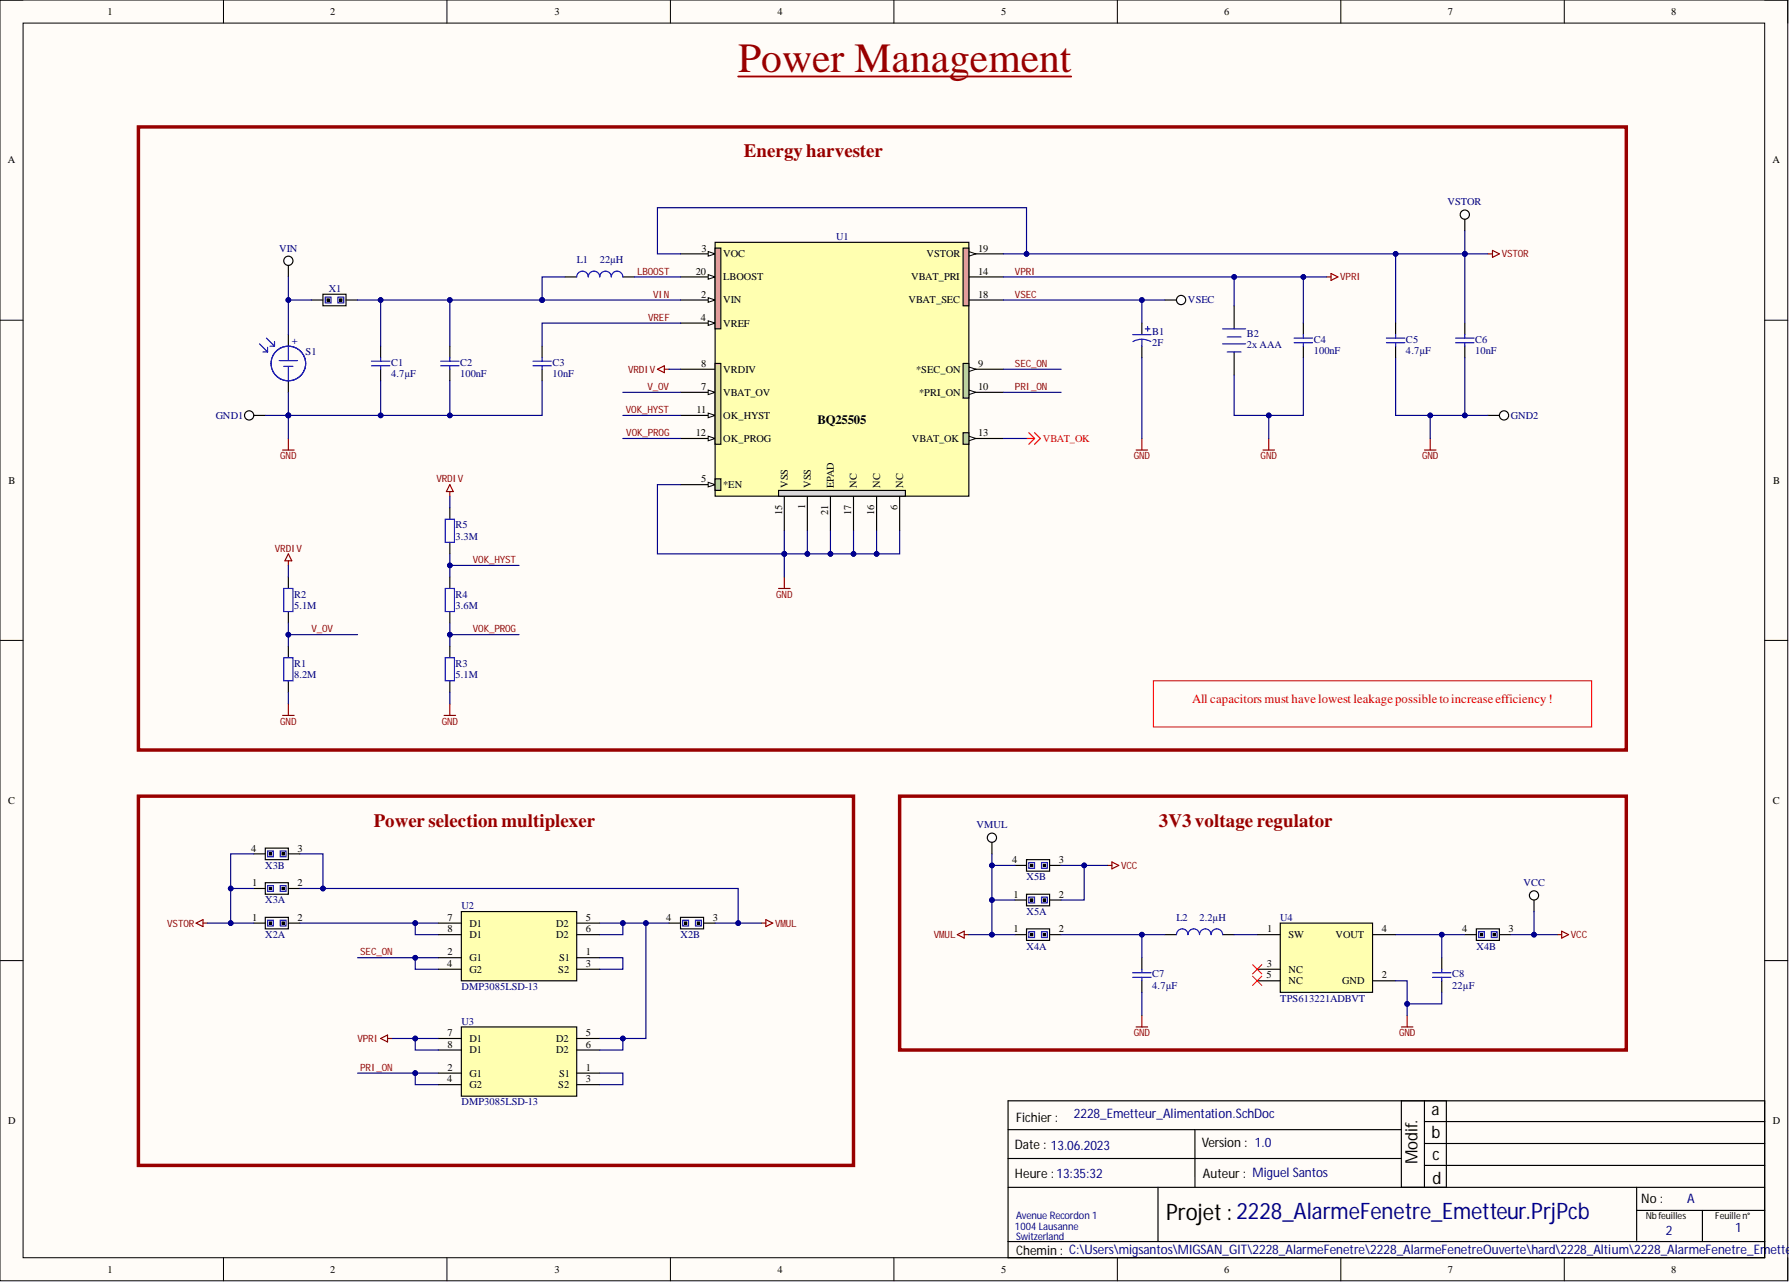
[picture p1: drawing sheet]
<svg xmlns="http://www.w3.org/2000/svg" width="393mm" height="282mm" viewBox="0 0 393 282" stroke-linecap="round" stroke-linejoin="round" font-family="sans-serif">
<path d="M0 0h393.1v281.6h-393.1z" fill-rule="evenodd" fill="#fffcf8"/>
<path d="M0 0h393.1v281.6h-393.1z" fill="none" stroke="#000" stroke-width=".22"/>
<path d="M5.1 5.1h382.9v271.4h-382.9z" fill-rule="evenodd" fill="#fffcf8"/>
<g fill="none" stroke="#000" stroke-width=".22">
<path d="M0 0h5.1M5.1 5.1h382.9v271.4h-382.9zM49.1 0v5.1M98.3 0v5.1M147.4 0v5.1M196.5 0v5.1M245.7 0v5.1M294.8 0v5.1M343.9 0v5.1M388 0h5.1v5.1M0 70.4h5.1M388 70.4h5.1"/>
<path d="M0 140.8h5.1M388 140.8h5.1M0 211.2h5.1M388 211.2h5.1M49.1 276.5v5.1M98.3 276.5v5.1M147.4 276.5v5.1M196.5 276.5v5.1M245.7 276.5v5.1M294.8 276.5v5.1M343.9 276.5v5.1M393.1 276.5v5.1"/>
</g>
<g fill="none" stroke="#000" stroke-width=".25">
<path d="M63.4 73.6v2.5M63.4 83.7v2.6M221.6 242h166.4v34.5h-166.4zM221.6 248.4h86.5M221.6 254.7h86.5M262.7 248.4v12.7M308.1 242v19.1M313.2 242v19.1M313.2 246.6h74.8M313.2 251.4h74.8M313.2 256.2h74.8M318 242v19.1"/>
<path d="M221.6 273h166.4M221.6 261.1h166.4M254.6 261.1v11.9M359.9 261.1v11.6M359.9 266.1h28.1M374.3 266.1v6.9"/>
</g>
<g fill="none" stroke="#00f" stroke-width=".25">
<path d="M57.1 75.6l1.7 1.8M57.8 77.4h1M58.6 74.3l1.8 1.8M58.8 76.4v1M59.3 76.1h1.1M60.4 75.1v1M61.4 79.3h4M63.4 76.1v3.2M62.4 80.6h2M63.4 80.6v3.1"/>
<circle cx="63.4" cy="79.9" r="3.8"/>
</g>
<path d="M157.2 53.3h55.8v55.8h-55.8z" fill-rule="evenodd" fill="#ffffb0"/>
<path d="M157.2 53.3h55.8v55.8h-55.8zM149.6 66h7.6M177.5 109.1v7.6" fill="none" stroke="#000" stroke-width=".25"/>
<path d="M155.7 65.5l1.5 .5-1.5 .5z" fill="#f8fcff"/>
<path d="M155.7 65.5l1.5 .5-1.5 .5z" fill="none" stroke="#000" stroke-width=".22"/>
<path d="M149.6 55.8h7.6" fill="none" stroke="#000" stroke-width=".25"/>
<path d="M155.7 55.3l1.5 .5-1.5 .5z" fill="#f8fcff"/>
<path d="M155.7 55.3l1.5 .5-1.5 .5z" fill="none" stroke="#000" stroke-width=".22"/>
<path d="M149.6 71h7.6" fill="none" stroke="#000" stroke-width=".25"/>
<path d="M155.7 70.5l1.5 .5-1.5 .5z" fill="#f8fcff"/>
<path d="M155.7 70.5l1.5 .5-1.5 .5z" fill="none" stroke="#000" stroke-width=".22"/>
<path d="M149.6 106.6h7.6" fill="none" stroke="#000" stroke-width=".25"/>
<path d="M155.7 106l1.5 .6-1.5 .5z" fill="#f8fcff"/>
<path d="M155.7 106l1.5 .6-1.5 .5z" fill="none" stroke="#000" stroke-width=".22"/>
<path d="M149.6 86.3h7.6M197.8 109.1v7.6" fill="none" stroke="#000" stroke-width=".25"/>
<path d="M155.7 85.8l1.5 .5-1.5 .5z" fill="#f8fcff"/>
<path d="M155.7 85.8l1.5 .5-1.5 .5z" fill="none" stroke="#000" stroke-width=".22"/>
<path d="M149.6 81.2h7.6M213 81.2h7.6" fill="none" stroke="#000" stroke-width=".25"/>
<path d="M213 80.7l1.5 .5-1.5 .5z" fill="#f8fcff"/>
<path d="M213 80.7l1.5 .5-1.5 .5z" fill="none" stroke="#000" stroke-width=".22"/>
<path d="M213 86.3h7.6" fill="none" stroke="#000" stroke-width=".25"/>
<path d="M213 85.8l1.5 .5-1.5 .5z" fill="#f8fcff"/>
<path d="M213 85.8l1.5 .5-1.5 .5z" fill="none" stroke="#000" stroke-width=".22"/>
<path d="M149.6 91.3h7.6" fill="none" stroke="#000" stroke-width=".25"/>
<path d="M155.7 90.8l1.5 .5-1.5 .5z" fill="#f8fcff"/>
<path d="M155.7 90.8l1.5 .5-1.5 .5z" fill="none" stroke="#000" stroke-width=".22"/>
<path d="M149.6 96.4h7.6" fill="none" stroke="#000" stroke-width=".25"/>
<path d="M155.7 95.9l1.5 .5-1.5 .5z" fill="#f8fcff"/>
<path d="M155.7 95.9l1.5 .5-1.5 .5z" fill="none" stroke="#000" stroke-width=".22"/>
<path d="M213 96.4h7.6" fill="none" stroke="#000" stroke-width=".25"/>
<path d="M213 95.9l1.5 .5-1.5 .5z" fill="#f8fcff"/>
<path d="M213 95.9l1.5 .5-1.5 .5z" fill="none" stroke="#000" stroke-width=".22"/>
<path d="M213 55.8h7.6M213 60.9h7.6M213 66h7.6M172.4 109.1v7.6M187.7 109.1v7.6M192.7 109.1v7.6" fill="none" stroke="#000" stroke-width=".25"/>
<path d="M213 55.3l1.5 .5-1.5 .5z" fill="#f8fcff"/>
<path d="M213 55.3l1.5 .5-1.5 .5z" fill="none" stroke="#000" stroke-width=".22"/>
<path d="M149.6 60.9h7.6" fill="none" stroke="#000" stroke-width=".25"/>
<path d="M155.7 60.4l1.5 .5-1.5 .5z" fill="#f8fcff"/>
<path d="M155.7 60.4l1.5 .5-1.5 .5z" fill="none" stroke="#000" stroke-width=".22"/>
<path d="M182.6 109.1v7.6" fill="none" stroke="#000" stroke-width=".25"/>
<path d="M157.2 54.5h1.3v17.8h-1.3z" fill-rule="evenodd" fill="#ea9999"/>
<path d="M157.2 54.5h1.3v17.8h-1.3z" fill="none" stroke="#000" stroke-width=".25"/>
<path d="M171.2 107.8h27.9v1.3h-27.9z" fill-rule="evenodd" fill="#d9d9d9"/>
<path d="M171.2 107.8h27.9v1.3h-27.9z" fill="none" stroke="#000" stroke-width=".25"/>
<path d="M157.2 79.9h1.3v17.8h-1.3z" fill-rule="evenodd" fill="#f9cb9c"/>
<path d="M157.2 79.9h1.3v17.8h-1.3z" fill="none" stroke="#000" stroke-width=".25"/>
<path d="M157.2 105.3h1.3v2.5h-1.3z" fill-rule="evenodd" fill="#b6d7a8"/>
<path d="M157.2 105.3h1.3v2.5h-1.3z" fill="none" stroke="#000" stroke-width=".25"/>
<path d="M211.8 79.9h1.2v7.6h-1.2z" fill-rule="evenodd" fill="#b6d7a8"/>
<path d="M211.8 79.9h1.2v7.6h-1.2z" fill="none" stroke="#000" stroke-width=".25"/>
<path d="M211.8 54.5h1.2v12.7h-1.2z" fill-rule="evenodd" fill="#ea9999"/>
<path d="M211.8 54.5h1.2v12.7h-1.2z" fill="none" stroke="#000" stroke-width=".25"/>
<path d="M211.8 95.1h1.2v2.6h-1.2z" fill-rule="evenodd" fill="#b6d7a8"/>
<path d="M251.1 71v2.6M251.1 76.1v2.5M271.3 67.2v5.1M271.3 77.4v5.1M211.8 95.1h1.2v2.6h-1.2z" fill="none" stroke="#000" stroke-width=".25"/>
<path d="M249 73.6h4.1M251.1 74.6l.8 .1 1.1 .4M251.1 74.6l-.9 .1-1.1 .4M251.1 74.6v1.5M251.8 72.3h1M252.3 71.8v1M268.8 72.3h5.1M268.8 75.6h5.1M269.8 74.1h3.1M269.8 77.4h3.1" fill="none" stroke="#00f" stroke-width=".25"/>
<path d="M313.2 98.9h2.5M314.5 96.4v2.5M62.1 157.3h2.6M63.4 154.8v2.5" fill="none" stroke="#800000" stroke-width=".25"/>
<path d="M101.4 200.4h25.4v15.2h-25.4z" fill-rule="evenodd" fill="#ffffb0"/>
<path d="M96.4 210.6h5M96.4 213.1h5M96.4 203h5M96.4 205.5h5M101.4 200.4h25.4v15.2h-25.4zM126.8 210.6h5.1M126.8 213.1h5.1M126.8 203h5.1M126.8 205.5h5.1" fill="none" stroke="#000" stroke-width=".25"/>
<path d="M101.4 225.8h25.4v15.2h-25.4z" fill-rule="evenodd" fill="#ffffb0"/>
<path d="M96.4 235.9h5M96.4 238.5h5M96.4 228.3h5M96.4 230.9h5M101.4 225.8h25.4v15.2h-25.4zM126.8 235.9h5.1M126.8 238.5h5.1M126.8 228.3h5.1M126.8 230.9h5.1" fill="none" stroke="#000" stroke-width=".25"/>
<path d="M281.5 203h20.3v15.2h-20.3z" fill-rule="evenodd" fill="#ffffb0"/>
<g fill="none" stroke="#000" stroke-width=".25">
<path d="M68.5 66h2.5M71 64.7h5.1v2.5h-5.1zM76.1 66h2.5M83.7 76.1v2.5M98.9 76.1v2.5M119.2 76.1v2.5M124.3 60.9h2.5M136.9 60.9h2.6M286.6 71v2.6M286.6 76.1v2.5M322.1 71v2.6M322.1 76.1v2.5"/>
<path d="M83.7 81.2v2.5M98.9 81.2v2.5M119.2 81.2v2.5M98.9 111.6v2.6M98.9 119.2v2.6M63.4 126.9v2.5M63.4 134.5v2.5M98.9 126.9v2.5M98.9 134.5v2.5M63.4 142.1v2.5M63.4 149.7v2.5M98.9 142.1v2.5"/>
<path d="M98.9 149.7v2.5M251.1 210.6v2.5M251.1 215.6v2.6M256.1 205.5h2.6M268.8 205.5h2.5M276.4 205.5h5.1M276.4 215.6h5.1M276.4 213.1h5.1M281.5 203h20.3v15.2h-20.3zM301.8 205.5h5.1M301.8 215.6h5.1M317 210.6v2.5"/>
<path d="M317 215.6v2.6"/>
</g>
<g fill="none" stroke="#00f" stroke-width=".25">
<path d="M71.5 65.3h1.3v1.3h-1.3zM74.3 65.3h1.3v1.3h-1.3zM81.7 79.4h4M83.7 78.6v.8M96.9 79.4h4M98.9 78.6v.8M117.2 79.4h4M119.2 78.6v.8M126.8 60.9a1.27 1.27 0 0 1 1.3-1.3 1.27 1.27 0 0 1 1.2 1.3 1.27 1.27 0 0 1 1.3-1.3 1.27 1.27 0 0 1 1.3 1.3 1.27 1.27 0 0 1 1.2-1.3 1.27 1.27 0 0 1 1.3 1.3 1.27 1.27 0 0 1 1.3-1.3 1.27 1.27 0 0 1 1.2 1.3M284.5 74.3h4.1M284.5 75.4h4.1M286.6 73.6v.7"/>
<path d="M286.6 75.4v.7M320 74.3h4.1M320 75.4h4.1M322.1 73.6v.7M322.1 75.4v.7M81.7 80.4h4M83.7 80.4v.8M96.9 80.4h4M98.9 80.4v.8M117.2 80.4h4M119.2 80.4v.8M97.9 114.2h2v5h-2z"/>
<path d="M62.4 129.4h2v5.1h-2zM97.9 129.4h2v5.1h-2zM62.4 144.6h2v5.1h-2zM97.9 144.6h2v5.1h-2zM249 213.9h4.1M249 214.9h4.1M251.1 213.1v.8M251.1 214.9v.7M258.7 205.5a1.27 1.27 0 0 1 1.2-1.3 1.27 1.27 0 0 1 1.3 1.3 1.27 1.27 0 0 1 1.3-1.3 1.27 1.27 0 0 1 1.2 1.3 1.27 1.27 0 0 1 1.3-1.3 1.27 1.27 0 0 1 1.3 1.3 1.27 1.27 0 0 1 1.2-1.3 1.27 1.27 0 0 1 1.3 1.3M315 213.9h4M315 214.9h4M317 213.1v.8"/>
<path d="M317 214.9v.7"/>
</g>
<g fill="none" stroke="#800000" stroke-width=".25">
<path d="M327.1 55.8h1.1M328.2 55.1l1.5 .7-1.5 .8zM291.6 60.9h1.1M292.7 60.1l1.5 .8-1.5 .8zM62.1 98.9h2.6M63.4 96.4v2.5M144.6 81.2l1.5-.8v1.5zM146.1 81.2h1M249.8 98.9h2.5M251.1 96.4v2.5M277.7 98.9h2.5M279 96.4v2.5"/>
<path d="M98.9 106.6l.8 1.5h-1.6zM98.9 108.1v1M63.4 123.3v1M63.4 121.8l.8 1.5h-1.6zM171.2 129.4h2.5M172.4 126.9v2.5M97.6 157.3h2.6M98.9 154.8v2.5M43.1 203l1.5-.8v1.5zM44.6 203h1M167.4 203h1M168.4 202.2l1.5 .8-1.5 .7z"/>
<path d="M83.7 228.3l1.5-.7v1.5zM85.2 228.3h1M249.8 225.8h2.5M251.1 223.3v2.5M308.1 225.8h2.6M309.4 223.3v2.5"/>
</g>
<path d="M30.4 175.1h157.3v81.1h-157.3zM197.8 175.1h159.8v55.8h-159.8z" fill="none" stroke="#980000" stroke-width=".76"/>
<path d="M162.3 16.8h73.2" fill="none" stroke="#980000" stroke-width=".42"/>
<path d="M253.6 149.7h96.4v10.1h-96.4zM275.4 212.1l2 2M275.4 214.6l2 2.1M277.4 212.1l-2 2M277.4 214.6l-2 2.1" fill="none" stroke="#f00" stroke-width=".22"/>
<g fill="#000">
<path d="M71.9 65.7h.5v.5h-.5z" fill-rule="evenodd"/>
<path d="M74.7 65.7h.5v.5h-.5z" fill-rule="evenodd"/>
</g>
<path d="M71.9 65.7h.5v.5h-.5zM74.7 65.7h.5v.5h-.5z" fill="none" stroke="#000" stroke-width=".22"/>
<circle cx="63.4" cy="57.3" r="1.02" fill="#fff"/>
<g fill="none" stroke="#000" stroke-width=".25">
<path d="M63.4 58.4v2.5"/>
<circle cx="63.4" cy="57.3" r="1.02"/>
</g>
<circle cx="259.7" cy="66" r="1.01" fill="#fff"/>
<g fill="none" stroke="#000" stroke-width=".25">
<path d="M256.1 66h2.6"/>
<circle cx="259.7" cy="66" r="1.01"/>
</g>
<circle cx="322.1" cy="47.2" r="1.01" fill="#fff"/>
<g fill="none" stroke="#000" stroke-width=".25">
<path d="M322.1 48.2v2.5"/>
<circle cx="322.1" cy="47.2" r="1.01"/>
</g>
<path d="M30.4 27.9h327.2v137h-327.2z" fill="none" stroke="#980000" stroke-width=".76"/>
<path d="M243.5 190.3h1M244.5 189.5l1.5 .8-1.5 .7zM210.5 205.5l1.5-.8v1.6zM212 205.5h1" fill="none" stroke="#800000" stroke-width=".25"/>
<circle cx="218.1" cy="184.2" r="1.01" fill="#fff"/>
<g fill="none" stroke="#000" stroke-width=".25">
<path d="M218.1 185.2v2.5"/>
<circle cx="218.1" cy="184.2" r="1.01"/>
</g>
<path d="M342.4 205.5h1M343.4 204.7l1.5 .8-1.5 .8z" fill="none" stroke="#800000" stroke-width=".25"/>
<circle cx="337.3" cy="196.9" r="1.01" fill="#fff"/>
<g fill="none" stroke="#000" stroke-width=".25">
<path d="M337.3 197.9v2.5"/>
<circle cx="337.3" cy="196.9" r="1.01"/>
</g>
<path d="M225.7 96.4h1.8M226.2 95.1l1.3 1.3M227.5 96.4l-1.3 1.3M227.5 95.1l1.2 1.3-1.2 1.3" fill="none" stroke="#f00" stroke-width=".25"/>
<circle cx="54.8" cy="91.3" r="1.02" fill="#fff"/>
<g fill="none" stroke="#000" stroke-width=".25">
<path d="M55.8 91.3h2.5"/>
<circle cx="54.8" cy="91.3" r="1.02"/>
</g>
<circle cx="330.7" cy="91.3" r="1.01" fill="#fff"/>
<g fill="none" stroke="#000" stroke-width=".25">
<path d="M327.1 91.3h2.6M55.8 195.3h2.5M55.8 187.7h2.5M58.3 194.1h5.1v2.5h-5.1zM58.3 186.5h5.1v2.5h-5.1zM63.4 195.3h2.5M63.4 187.7h2.5M223.2 197.9h2.5M223.2 190.3h2.5M225.7 196.6h5.1v2.6h-5.1zM225.7 189h5.1v2.5h-5.1zM230.8 197.9h2.5"/>
<path d="M230.8 190.3h2.5M55.8 203h2.5M58.3 201.7h5.1v2.5h-5.1zM63.4 203h2.5M147.1 203h2.5M149.6 201.7h5.1v2.5h-5.1zM154.7 203h2.5M223.2 205.5h2.5M225.7 204.2h5.1v2.6h-5.1zM230.8 205.5h2.5M322.1 205.5h2.5M324.6 204.2h5.1v2.6h-5.1z"/>
<path d="M329.7 205.5h2.5"/>
<circle cx="330.7" cy="91.3" r="1.01"/>
</g>
<g fill="none" stroke="#00f" stroke-width=".25">
<path d="M58.8 194.7h1.3v1.3h-1.3zM58.8 187.1h1.3v1.3h-1.3zM61.6 194.7h1.3v1.3h-1.3zM61.6 187.1h1.3v1.3h-1.3zM226.2 197.3h1.3v1.2h-1.3zM226.2 189.6h1.3v1.3h-1.3zM229 197.3h1.3v1.2h-1.3zM229 189.6h1.3v1.3h-1.3zM58.8 202.3h1.3v1.3h-1.3zM61.6 202.3h1.3v1.3h-1.3zM150.1 202.3h1.3v1.3h-1.3zM152.9 202.3h1.3v1.3h-1.3z"/>
<path d="M226.2 204.9h1.3v1.2h-1.3zM229 204.9h1.3v1.2h-1.3zM325.1 204.9h1.3v1.2h-1.3zM327.9 204.9h1.3v1.2h-1.3z"/>
</g>
<g fill="#000">
<path d="M59.2 195.1h.5v.5h-.5z" fill-rule="evenodd"/>
<path d="M59.2 187.5h.5v.5h-.5z" fill-rule="evenodd"/>
<path d="M62 195.1h.5v.5h-.5z" fill-rule="evenodd"/>
<path d="M62 187.5h.5v.5h-.5z" fill-rule="evenodd"/>
<path d="M226.6 197.6h.5v.5h-.5z" fill-rule="evenodd"/>
<path d="M226.6 190h.5v.5h-.5z" fill-rule="evenodd"/>
<path d="M229.4 197.6h.5v.5h-.5z" fill-rule="evenodd"/>
<path d="M229.4 190h.5v.5h-.5z" fill-rule="evenodd"/>
<path d="M59.2 202.7h.5v.5h-.5z" fill-rule="evenodd"/>
<path d="M62 202.7h.5v.5h-.5z" fill-rule="evenodd"/>
<path d="M150.5 202.7h.5v.5h-.5z" fill-rule="evenodd"/>
<path d="M153.3 202.7h.5v.5h-.5z" fill-rule="evenodd"/>
<path d="M226.6 205.2h.5v.6h-.5z" fill-rule="evenodd"/>
<path d="M229.4 205.2h.5v.6h-.5z" fill-rule="evenodd"/>
<path d="M325.5 205.2h.5v.6h-.5z" fill-rule="evenodd"/>
<path d="M328.3 205.2h.5v.6h-.5z" fill-rule="evenodd"/>
</g>
<g fill="none" stroke="#000" stroke-width=".22">
<path d="M59.2 195.1h.5v.5h-.5zM59.2 187.5h.5v.5h-.5zM62 195.1h.5v.5h-.5zM62 187.5h.5v.5h-.5zM226.6 197.6h.5v.5h-.5zM226.6 190h.5v.5h-.5zM229.4 197.6h.5v.5h-.5zM229.4 190h.5v.5h-.5zM59.2 202.7h.5v.5h-.5zM62 202.7h.5v.5h-.5zM150.5 202.7h.5v.5h-.5zM153.3 202.7h.5v.5h-.5z"/>
<path d="M226.6 205.2h.5v.6h-.5zM229.4 205.2h.5v.6h-.5zM325.5 205.2h.5v.6h-.5zM328.3 205.2h.5v.6h-.5z"/>
</g>
<path d="M131.9 210.6h5v2.5h-5M251.1 218.2v5.1M91.3 235.9v2.6h5.1M131.9 235.9h5v2.6h-5" fill="none" stroke="#000080" stroke-width=".25"/>
<circle cx="91.3" cy="235.9" r=".51" fill="#000080"/>
<circle cx="91.3" cy="235.9" r=".51" fill="none" stroke="#000080" stroke-width=".22"/>
<path d="M96.4 203h-5.1v2.5h5.1" fill="none" stroke="#000080" stroke-width=".25"/>
<circle cx="91.3" cy="203" r=".51" fill="#000080"/>
<circle cx="91.3" cy="203" r=".51" fill="none" stroke="#000080" stroke-width=".22"/>
<path d="M96.4 228.3h-5.1v2.6h5.1" fill="none" stroke="#000080" stroke-width=".25"/>
<circle cx="91.3" cy="228.3" r=".51" fill="#000080"/>
<circle cx="91.3" cy="228.3" r=".51" fill="none" stroke="#000080" stroke-width=".22"/>
<path d="M131.9 203h5v2.5h-5" fill="none" stroke="#000080" stroke-width=".25"/>
<circle cx="136.9" cy="203" r=".51" fill="#000080"/>
<circle cx="136.9" cy="203" r=".51" fill="none" stroke="#000080" stroke-width=".22"/>
<path d="M91.3 210.6h5.1M271.3 205.5h5.1" fill="none" stroke="#000080" stroke-width=".25"/>
<circle cx="91.3" cy="210.6" r=".51" fill="#000080"/>
<circle cx="91.3" cy="210.6" r=".51" fill="none" stroke="#000080" stroke-width=".22"/>
<path d="M78.6 210.6h12.7v2.5h5.1" fill="none" stroke="#000080" stroke-width=".25"/>
<circle cx="91.3" cy="210.6" r=".51" fill="#000080"/>
<circle cx="91.3" cy="210.6" r=".51" fill="none" stroke="#000080" stroke-width=".22"/>
<path d="M98.9 109.1v2.5M177.5 116.7v5.1M63.4 152.2v2.6M98.9 152.2v2.6" fill="none" stroke="#000080" stroke-width=".25"/>
<circle cx="177.5" cy="121.8" r=".51" fill="#000080"/>
<circle cx="177.5" cy="121.8" r=".51" fill="none" stroke="#000080" stroke-width=".22"/>
<path d="M182.6 116.7v5.1" fill="none" stroke="#000080" stroke-width=".25"/>
<circle cx="182.6" cy="121.8" r=".51" fill="#000080"/>
<circle cx="182.6" cy="121.8" r=".51" fill="none" stroke="#000080" stroke-width=".22"/>
<path d="M187.7 116.7v5.1" fill="none" stroke="#000080" stroke-width=".25"/>
<circle cx="187.7" cy="121.8" r=".51" fill="#000080"/>
<circle cx="187.7" cy="121.8" r=".51" fill="none" stroke="#000080" stroke-width=".22"/>
<path d="M192.7 116.7v5.1" fill="none" stroke="#000080" stroke-width=".25"/>
<circle cx="192.7" cy="121.8" r=".51" fill="#000080"/>
<circle cx="192.7" cy="121.8" r=".51" fill="none" stroke="#000080" stroke-width=".22"/>
<path d="M172.4 121.8v5.1" fill="none" stroke="#000080" stroke-width=".25"/>
<circle cx="172.4" cy="121.8" r=".51" fill="#000080"/>
<circle cx="172.4" cy="121.8" r=".51" fill="none" stroke="#000080" stroke-width=".22"/>
<path d="M149.6 106.6h-5v15.2h27.8" fill="none" stroke="#000080" stroke-width=".25"/>
<circle cx="172.4" cy="121.8" r=".51" fill="#000080"/>
<circle cx="172.4" cy="121.8" r=".51" fill="none" stroke="#000080" stroke-width=".22"/>
<path d="M68.5 66h-5.1v7.6" fill="none" stroke="#000080" stroke-width=".25"/>
<circle cx="63.4" cy="66" r=".51" fill="#000080"/>
<circle cx="63.4" cy="66" r=".51" fill="none" stroke="#000080" stroke-width=".22"/>
<path d="M149.6 55.8h-5v-10.1h81.1v10.1h-5.1M139.5 60.9h10.1M149.6 71h-30.4v5.1" fill="none" stroke="#000080" stroke-width=".25"/>
<circle cx="225.7" cy="55.8" r=".51" fill="#000080"/>
<circle cx="225.7" cy="55.8" r=".51" fill="none" stroke="#000080" stroke-width=".22"/>
<path d="M124.3 60.9h-5.1v5.1" fill="none" stroke="#000080" stroke-width=".25"/>
<circle cx="119.2" cy="66" r=".51" fill="#000080"/>
<circle cx="119.2" cy="66" r=".51" fill="none" stroke="#000080" stroke-width=".22"/>
<path d="M63.4 91.3v5.1" fill="none" stroke="#000080" stroke-width=".25"/>
<circle cx="63.4" cy="91.3" r=".51" fill="#000080"/>
<circle cx="63.4" cy="91.3" r=".51" fill="none" stroke="#000080" stroke-width=".22"/>
<path d="M220.6 66h30.5v5M220.6 81.2h12.7M220.6 86.3h12.7M220.6 96.4h5.1" fill="none" stroke="#000080" stroke-width=".25"/>
<circle cx="251.1" cy="66" r=".51" fill="#000080"/>
<circle cx="251.1" cy="66" r=".51" fill="none" stroke="#000080" stroke-width=".22"/>
<path d="M271.3 60.9v6.3" fill="none" stroke="#000080" stroke-width=".25"/>
<circle cx="271.3" cy="60.9" r=".51" fill="#000080"/>
<circle cx="271.3" cy="60.9" r=".51" fill="none" stroke="#000080" stroke-width=".22"/>
<path d="M225.7 55.8h81.2v15.2" fill="none" stroke="#000080" stroke-width=".25"/>
<circle cx="225.7" cy="55.8" r=".51" fill="#000080"/>
<circle cx="225.7" cy="55.8" r=".51" fill="none" stroke="#000080" stroke-width=".22"/>
<circle cx="306.9" cy="55.8" r=".51" fill="#000080"/>
<circle cx="306.9" cy="55.8" r=".51" fill="none" stroke="#000080" stroke-width=".22"/>
<path d="M314.5 91.3v5.1" fill="none" stroke="#000080" stroke-width=".25"/>
<circle cx="314.5" cy="91.3" r=".51" fill="#000080"/>
<circle cx="314.5" cy="91.3" r=".51" fill="none" stroke="#000080" stroke-width=".22"/>
<path d="M279 91.3v5.1" fill="none" stroke="#000080" stroke-width=".25"/>
<circle cx="279" cy="91.3" r=".51" fill="#000080"/>
<circle cx="279" cy="91.3" r=".51" fill="none" stroke="#000080" stroke-width=".22"/>
<path d="M251.1 78.6v17.8M86.2 228.3h5.1" fill="none" stroke="#000080" stroke-width=".25"/>
<circle cx="91.3" cy="228.3" r=".51" fill="#000080"/>
<circle cx="91.3" cy="228.3" r=".51" fill="none" stroke="#000080" stroke-width=".22"/>
<path d="M322.1 55.8h5" fill="none" stroke="#000080" stroke-width=".25"/>
<circle cx="322.1" cy="55.8" r=".51" fill="#000080"/>
<circle cx="322.1" cy="55.8" r=".51" fill="none" stroke="#000080" stroke-width=".22"/>
<path d="M286.6 60.9v10.1" fill="none" stroke="#000080" stroke-width=".25"/>
<circle cx="286.6" cy="60.9" r=".51" fill="#000080"/>
<circle cx="286.6" cy="60.9" r=".51" fill="none" stroke="#000080" stroke-width=".22"/>
<path d="M98.9 121.8v2.5" fill="none" stroke="#000080" stroke-width=".25"/>
<circle cx="98.9" cy="124.3" r=".51" fill="#000080"/>
<circle cx="98.9" cy="124.3" r=".51" fill="none" stroke="#000080" stroke-width=".22"/>
<path d="M119.2 66h30.4M136.9 86.3h12.7M136.9 91.3h12.7M136.9 96.4h12.7M147.1 81.2h2.5" fill="none" stroke="#000080" stroke-width=".25"/>
<circle cx="119.2" cy="66" r=".51" fill="#000080"/>
<circle cx="119.2" cy="66" r=".51" fill="none" stroke="#000080" stroke-width=".22"/>
<path d="M98.9 83.7v7.6" fill="none" stroke="#000080" stroke-width=".25"/>
<circle cx="98.9" cy="91.3" r=".51" fill="#000080"/>
<circle cx="98.9" cy="91.3" r=".51" fill="none" stroke="#000080" stroke-width=".22"/>
<path d="M98.9 66v10.1" fill="none" stroke="#000080" stroke-width=".25"/>
<circle cx="98.9" cy="66" r=".51" fill="#000080"/>
<circle cx="98.9" cy="66" r=".51" fill="none" stroke="#000080" stroke-width=".22"/>
<path d="M83.7 83.7v7.6" fill="none" stroke="#000080" stroke-width=".25"/>
<circle cx="83.7" cy="91.3" r=".51" fill="#000080"/>
<circle cx="83.7" cy="91.3" r=".51" fill="none" stroke="#000080" stroke-width=".22"/>
<path d="M83.7 66v10.1" fill="none" stroke="#000080" stroke-width=".25"/>
<circle cx="83.7" cy="66" r=".51" fill="#000080"/>
<circle cx="83.7" cy="66" r=".51" fill="none" stroke="#000080" stroke-width=".22"/>
<path d="M63.4 86.3v5" fill="none" stroke="#000080" stroke-width=".25"/>
<circle cx="63.4" cy="91.3" r=".51" fill="#000080"/>
<circle cx="63.4" cy="91.3" r=".51" fill="none" stroke="#000080" stroke-width=".22"/>
<path d="M63.4 124.3v2.6M63.4 139.5h15.2" fill="none" stroke="#000080" stroke-width=".25"/>
<circle cx="63.4" cy="139.5" r=".51" fill="#000080"/>
<circle cx="63.4" cy="139.5" r=".51" fill="none" stroke="#000080" stroke-width=".22"/>
<path d="M114.1 124.3h-15.2v2.6" fill="none" stroke="#000080" stroke-width=".25"/>
<circle cx="98.9" cy="124.3" r=".51" fill="#000080"/>
<circle cx="98.9" cy="124.3" r=".51" fill="none" stroke="#000080" stroke-width=".22"/>
<path d="M98.9 139.5h15.2" fill="none" stroke="#000080" stroke-width=".25"/>
<circle cx="98.9" cy="139.5" r=".51" fill="#000080"/>
<circle cx="98.9" cy="139.5" r=".51" fill="none" stroke="#000080" stroke-width=".22"/>
<path d="M251.1 66h5" fill="none" stroke="#000080" stroke-width=".25"/>
<circle cx="251.1" cy="66" r=".51" fill="#000080"/>
<circle cx="251.1" cy="66" r=".51" fill="none" stroke="#000080" stroke-width=".22"/>
<path d="M322.1 50.7v5.1h-15.2" fill="none" stroke="#000080" stroke-width=".25"/>
<circle cx="306.9" cy="55.8" r=".51" fill="#000080"/>
<circle cx="306.9" cy="55.8" r=".51" fill="none" stroke="#000080" stroke-width=".22"/>
<circle cx="322.1" cy="55.8" r=".51" fill="#000080"/>
<circle cx="322.1" cy="55.8" r=".51" fill="none" stroke="#000080" stroke-width=".22"/>
<path d="M256.1 205.5h-5v5.1" fill="none" stroke="#000080" stroke-width=".25"/>
<circle cx="251.1" cy="205.5" r=".51" fill="#000080"/>
<circle cx="251.1" cy="205.5" r=".51" fill="none" stroke="#000080" stroke-width=".22"/>
<path d="M233.3 205.5h17.8" fill="none" stroke="#000080" stroke-width=".25"/>
<circle cx="251.1" cy="205.5" r=".51" fill="#000080"/>
<circle cx="251.1" cy="205.5" r=".51" fill="none" stroke="#000080" stroke-width=".22"/>
<path d="M213 205.5h10.2" fill="none" stroke="#000080" stroke-width=".25"/>
<circle cx="218.1" cy="205.5" r=".51" fill="#000080"/>
<circle cx="218.1" cy="205.5" r=".51" fill="none" stroke="#000080" stroke-width=".22"/>
<path d="M55.8 195.3h-5.1v7.7" fill="none" stroke="#000080" stroke-width=".25"/>
<circle cx="50.7" cy="203" r=".51" fill="#000080"/>
<circle cx="50.7" cy="203" r=".51" fill="none" stroke="#000080" stroke-width=".22"/>
<circle cx="50.7" cy="195.4" r=".51" fill="#000080"/>
<circle cx="50.7" cy="195.4" r=".51" fill="none" stroke="#000080" stroke-width=".22"/>
<path d="M131.9 228.3h5v2.6h-5" fill="none" stroke="#000080" stroke-width=".25"/>
<circle cx="136.9" cy="228.3" r=".51" fill="#000080"/>
<circle cx="136.9" cy="228.3" r=".51" fill="none" stroke="#000080" stroke-width=".22"/>
<path d="M306.9 215.6h2.5v7.7" fill="none" stroke="#000080" stroke-width=".25"/>
<circle cx="309.4" cy="220.7" r=".51" fill="#000080"/>
<circle cx="309.4" cy="220.7" r=".51" fill="none" stroke="#000080" stroke-width=".22"/>
<path d="M317 218.2v2.5h-7.6" fill="none" stroke="#000080" stroke-width=".25"/>
<circle cx="309.4" cy="220.7" r=".51" fill="#000080"/>
<circle cx="309.4" cy="220.7" r=".51" fill="none" stroke="#000080" stroke-width=".22"/>
<path d="M306.9 205.5h10.1v5.1" fill="none" stroke="#000080" stroke-width=".25"/>
<circle cx="317" cy="205.5" r=".51" fill="#000080"/>
<circle cx="317" cy="205.5" r=".51" fill="none" stroke="#000080" stroke-width=".22"/>
<path d="M332.2 205.5h10.2" fill="none" stroke="#000080" stroke-width=".25"/>
<circle cx="337.3" cy="205.5" r=".51" fill="#000080"/>
<circle cx="337.3" cy="205.5" r=".51" fill="none" stroke="#000080" stroke-width=".22"/>
<path d="M317 205.5h5.1" fill="none" stroke="#000080" stroke-width=".25"/>
<circle cx="317" cy="205.5" r=".51" fill="#000080"/>
<circle cx="317" cy="205.5" r=".51" fill="none" stroke="#000080" stroke-width=".22"/>
<path d="M119.2 83.7v7.6h-55.8" fill="none" stroke="#000080" stroke-width=".25"/>
<circle cx="63.4" cy="91.3" r=".51" fill="#000080"/>
<circle cx="63.4" cy="91.3" r=".51" fill="none" stroke="#000080" stroke-width=".22"/>
<circle cx="83.7" cy="91.3" r=".51" fill="#000080"/>
<circle cx="83.7" cy="91.3" r=".51" fill="none" stroke="#000080" stroke-width=".22"/>
<circle cx="98.9" cy="91.3" r=".51" fill="#000080"/>
<circle cx="98.9" cy="91.3" r=".51" fill="none" stroke="#000080" stroke-width=".22"/>
<path d="M78.6 66h40.6" fill="none" stroke="#000080" stroke-width=".25"/>
<circle cx="83.7" cy="66" r=".51" fill="#000080"/>
<circle cx="83.7" cy="66" r=".51" fill="none" stroke="#000080" stroke-width=".22"/>
<circle cx="98.9" cy="66" r=".51" fill="#000080"/>
<circle cx="98.9" cy="66" r=".51" fill="none" stroke="#000080" stroke-width=".22"/>
<circle cx="119.2" cy="66" r=".51" fill="#000080"/>
<circle cx="119.2" cy="66" r=".51" fill="none" stroke="#000080" stroke-width=".22"/>
<path d="M220.6 60.9h71" fill="none" stroke="#000080" stroke-width=".25"/>
<circle cx="286.6" cy="60.9" r=".51" fill="#000080"/>
<circle cx="286.6" cy="60.9" r=".51" fill="none" stroke="#000080" stroke-width=".22"/>
<circle cx="271.3" cy="60.9" r=".51" fill="#000080"/>
<circle cx="271.3" cy="60.9" r=".51" fill="none" stroke="#000080" stroke-width=".22"/>
<path d="M63.4 137v5.1" fill="none" stroke="#000080" stroke-width=".25"/>
<circle cx="63.4" cy="139.5" r=".51" fill="#000080"/>
<circle cx="63.4" cy="139.5" r=".51" fill="none" stroke="#000080" stroke-width=".22"/>
<path d="M98.9 137v5.1" fill="none" stroke="#000080" stroke-width=".25"/>
<circle cx="98.9" cy="139.5" r=".51" fill="#000080"/>
<circle cx="98.9" cy="139.5" r=".51" fill="none" stroke="#000080" stroke-width=".22"/>
<path d="M172.4 116.7v5.1h25.4v-5.1" fill="none" stroke="#000080" stroke-width=".25"/>
<circle cx="172.4" cy="121.8" r=".51" fill="#000080"/>
<circle cx="172.4" cy="121.8" r=".51" fill="none" stroke="#000080" stroke-width=".22"/>
<circle cx="177.5" cy="121.8" r=".51" fill="#000080"/>
<circle cx="177.5" cy="121.8" r=".51" fill="none" stroke="#000080" stroke-width=".22"/>
<circle cx="182.6" cy="121.8" r=".51" fill="#000080"/>
<circle cx="182.6" cy="121.8" r=".51" fill="none" stroke="#000080" stroke-width=".22"/>
<circle cx="187.7" cy="121.8" r=".51" fill="#000080"/>
<circle cx="187.7" cy="121.8" r=".51" fill="none" stroke="#000080" stroke-width=".22"/>
<circle cx="192.7" cy="121.8" r=".51" fill="#000080"/>
<circle cx="192.7" cy="121.8" r=".51" fill="none" stroke="#000080" stroke-width=".22"/>
<path d="M286.6 78.6v12.7h-15.3v-8.8" fill="none" stroke="#000080" stroke-width=".25"/>
<circle cx="279" cy="91.3" r=".51" fill="#000080"/>
<circle cx="279" cy="91.3" r=".51" fill="none" stroke="#000080" stroke-width=".22"/>
<path d="M306.9 78.6v12.7h15.2v-12.7" fill="none" stroke="#000080" stroke-width=".25"/>
<circle cx="314.5" cy="91.3" r=".51" fill="#000080"/>
<circle cx="314.5" cy="91.3" r=".51" fill="none" stroke="#000080" stroke-width=".22"/>
<circle cx="322.1" cy="91.3" r=".51" fill="#000080"/>
<circle cx="322.1" cy="91.3" r=".51" fill="none" stroke="#000080" stroke-width=".22"/>
<path d="M45.6 203h10.2" fill="none" stroke="#000080" stroke-width=".25"/>
<circle cx="50.7" cy="203" r=".51" fill="#000080"/>
<circle cx="50.7" cy="203" r=".51" fill="none" stroke="#000080" stroke-width=".22"/>
<path d="M78.6 235.9h17.8" fill="none" stroke="#000080" stroke-width=".25"/>
<circle cx="91.3" cy="235.9" r=".51" fill="#000080"/>
<circle cx="91.3" cy="235.9" r=".51" fill="none" stroke="#000080" stroke-width=".22"/>
<path d="M337.3 200.4v5.1" fill="none" stroke="#000080" stroke-width=".25"/>
<circle cx="337.3" cy="205.5" r=".51" fill="#000080"/>
<circle cx="337.3" cy="205.5" r=".51" fill="none" stroke="#000080" stroke-width=".22"/>
<path d="M58.3 91.3h5.1" fill="none" stroke="#000080" stroke-width=".25"/>
<circle cx="63.4" cy="91.3" r=".51" fill="#000080"/>
<circle cx="63.4" cy="91.3" r=".51" fill="none" stroke="#000080" stroke-width=".22"/>
<path d="M322.1 91.3h5" fill="none" stroke="#000080" stroke-width=".25"/>
<circle cx="322.1" cy="91.3" r=".51" fill="#000080"/>
<circle cx="322.1" cy="91.3" r=".51" fill="none" stroke="#000080" stroke-width=".22"/>
<path d="M322.1 55.8v15.2" fill="none" stroke="#000080" stroke-width=".25"/>
<circle cx="322.1" cy="55.8" r=".51" fill="#000080"/>
<circle cx="322.1" cy="55.8" r=".51" fill="none" stroke="#000080" stroke-width=".22"/>
<path d="M142 203v25.3h-5.1" fill="none" stroke="#000080" stroke-width=".25"/>
<circle cx="136.9" cy="228.3" r=".51" fill="#000080"/>
<circle cx="136.9" cy="228.3" r=".51" fill="none" stroke="#000080" stroke-width=".22"/>
<circle cx="142" cy="203" r=".51" fill="#000080"/>
<circle cx="142" cy="203" r=".51" fill="none" stroke="#000080" stroke-width=".22"/>
<path d="M136.9 203h10.2" fill="none" stroke="#000080" stroke-width=".25"/>
<circle cx="142" cy="203" r=".51" fill="#000080"/>
<circle cx="142" cy="203" r=".51" fill="none" stroke="#000080" stroke-width=".22"/>
<circle cx="136.9" cy="203" r=".51" fill="#000080"/>
<circle cx="136.9" cy="203" r=".51" fill="none" stroke="#000080" stroke-width=".22"/>
<path d="M65.9 195.3h96.4v7.7" fill="none" stroke="#000080" stroke-width=".25"/>
<circle cx="71" cy="195.4" r=".51" fill="#000080"/>
<circle cx="71" cy="195.4" r=".51" fill="none" stroke="#000080" stroke-width=".22"/>
<circle cx="162.3" cy="203" r=".51" fill="#000080"/>
<circle cx="162.3" cy="203" r=".51" fill="none" stroke="#000080" stroke-width=".22"/>
<path d="M157.2 203h10.2" fill="none" stroke="#000080" stroke-width=".25"/>
<circle cx="162.3" cy="203" r=".51" fill="#000080"/>
<circle cx="162.3" cy="203" r=".51" fill="none" stroke="#000080" stroke-width=".22"/>
<path d="M63.4 60.9v5.1" fill="none" stroke="#000080" stroke-width=".25"/>
<circle cx="63.4" cy="66" r=".51" fill="#000080"/>
<circle cx="63.4" cy="66" r=".51" fill="none" stroke="#000080" stroke-width=".22"/>
<path d="M65.9 203h25.4" fill="none" stroke="#000080" stroke-width=".25"/>
<circle cx="91.3" cy="203" r=".51" fill="#000080"/>
<circle cx="91.3" cy="203" r=".51" fill="none" stroke="#000080" stroke-width=".22"/>
<path d="M55.8 187.7h-5.1v7.6" fill="none" stroke="#000080" stroke-width=".25"/>
<circle cx="50.7" cy="195.4" r=".51" fill="#000080"/>
<circle cx="50.7" cy="195.4" r=".51" fill="none" stroke="#000080" stroke-width=".22"/>
<path d="M65.9 187.7h5.1v7.6" fill="none" stroke="#000080" stroke-width=".25"/>
<circle cx="71" cy="195.4" r=".51" fill="#000080"/>
<circle cx="71" cy="195.4" r=".51" fill="none" stroke="#000080" stroke-width=".22"/>
<path d="M218.1 197.9h5.1" fill="none" stroke="#000080" stroke-width=".25"/>
<circle cx="218.1" cy="197.9" r=".51" fill="#000080"/>
<circle cx="218.1" cy="197.9" r=".51" fill="none" stroke="#000080" stroke-width=".22"/>
<path d="M218.1 190.3h5.1" fill="none" stroke="#000080" stroke-width=".25"/>
<circle cx="218.1" cy="190.3" r=".51" fill="#000080"/>
<circle cx="218.1" cy="190.3" r=".51" fill="none" stroke="#000080" stroke-width=".22"/>
<path d="M243.5 190.3h-5.1v7.6h-5.1" fill="none" stroke="#000080" stroke-width=".25"/>
<circle cx="238.4" cy="190.3" r=".51" fill="#000080"/>
<circle cx="238.4" cy="190.3" r=".51" fill="none" stroke="#000080" stroke-width=".22"/>
<path d="M233.3 190.3h5.1" fill="none" stroke="#000080" stroke-width=".25"/>
<circle cx="238.4" cy="190.3" r=".51" fill="#000080"/>
<circle cx="238.4" cy="190.3" r=".51" fill="none" stroke="#000080" stroke-width=".22"/>
<path d="M218.1 187.7v17.8" fill="none" stroke="#000080" stroke-width=".25"/>
<circle cx="218.1" cy="205.5" r=".51" fill="#000080"/>
<circle cx="218.1" cy="205.5" r=".51" fill="none" stroke="#000080" stroke-width=".22"/>
<circle cx="218.1" cy="197.9" r=".51" fill="#000080"/>
<circle cx="218.1" cy="197.9" r=".51" fill="none" stroke="#000080" stroke-width=".22"/>
<circle cx="218.1" cy="190.3" r=".51" fill="#000080"/>
<circle cx="218.1" cy="190.3" r=".51" fill="none" stroke="#000080" stroke-width=".22"/>
<path d="M306.9 71v2.6M306.9 76.1v2.5" fill="none" stroke="#000" stroke-width=".25"/>
<path d="M304.8 74.3h4.1M304.8 75.4h4.1M306.9 73.6v.7M306.9 75.4v.7" fill="none" stroke="#00f" stroke-width=".25"/>
<text font-size="9.1" fill="#980000" x="162.3" y="15.8">Power Management</text>
<text font-size="5" x="256.4" y="268.3">Projet:2228_AlarmeFenetre_Emetteur.PrjPcb</text>
<g font-size="4.1" fill="#980000">
<text x="163.6" y="34.6">Energy harvester</text>
<text x="82.2" y="181.7">Power selection multiplexer</text>
<text x="254.8" y="181.7">3V3 voltage regulator</text>
</g>
<g font-size="3.7">
<text x="314.7" y="245.1">a</text>
<text x="314.7" y="250.1">b</text>
<text x="311.7" y="256" transform="rotate(-90 311.7 256)">Modif.</text>
<text x="315" y="255">c</text>
<text x="315" y="260.3">d</text>
</g>
<g font-size="2.9" fill="#000080">
<text x="236.1" y="245.8">2228_Emetteur_Alimentation.SchDoc</text>
<text x="370.9" y="264.6">A</text>
<text x="366.3" y="271.5">2</text>
<text x="381.5" y="271">1</text>
</g>
<g font-size="2.9">
<text x="223.4" y="246.6">Fichier :</text>
<text x="223.2" y="252.7">Date : 13.06.2023</text>
<text x="264.2" y="252.2">Version : 1.0</text>
<text x="223.2" y="259">Heure : 13:35:32</text>
<text x="264.5" y="259">Auteur : Miguel Santos</text>
<text x="360.9" y="264.6">No :</text>
<text x="223.4" y="276">Chemin : C:\Users\migsantos\MIGSAN_GIT\2228_AlarmeFenetre\2228_AlarmeFenetreOuverte\hard\2228_Altium\2228_AlarmeFenetre_Emetteu</text>
</g>
<text font-size="2.8" x="179.7" y="93.3">BQ25505</text>
<text font-size="2.8" fill="#f00" x="262.1" y="154.7">All capacitors must havelowest leakagepossibletoincreaseefficiency!</text>
<g font-size="2.3">
<text x="23.7" y="3.3">1</text>
<text x="72.6" y="3.3">2</text>
<text x="121.9" y="3.3">3</text>
<text x="170.9" y="3.3">4</text>
<text x="220.1" y="3.3">5</text>
<text x="269.2" y="3.3">6</text>
<text x="318.3" y="3.3">7</text>
<text x="367.5" y="3.3">8</text>
<text x="1.7" y="35.9">A</text>
<text x="389.7" y="35.9">A</text>
<text x="154.3" y="55.3">3</text>
<text x="159" y="56.6">VOC</text>
<text x="203.7" y="56.6">VSTOR</text>
<text x="215.1" y="55.3">19</text>
<text x="153" y="60.4">20</text>
<text x="154.2" y="65.5">2</text>
<text x="159" y="61.7">LBOOST</text>
<text x="200.3" y="61.7">VBAT_PRI</text>
<text x="215.1" y="60.4">14</text>
<text x="215.1" y="65.5">18</text>
<text x="154.1" y="70.5">4</text>
<text x="159" y="66.7">VIN</text>
<text x="159" y="71.8">VREF</text>
<text x="199.7" y="66.7">VBAT_SEC</text>
<text x="154.2" y="80.7">8</text>
<text x="159" y="81.9">VRDIV</text>
<text x="201.4" y="81.9">*SEC_ON</text>
<text x="215.1" y="80.7">9</text>
<text x="154.2" y="85.8">7</text>
<text x="159" y="87">VBAT_OV</text>
<text x="202.1" y="87">*PRI_ON</text>
<text x="215.1" y="85.8">10</text>
<text x="153" y="95.9">12</text>
<text x="153.2" y="90.8">11</text>
<text x="159" y="92.1">OK_HYST</text>
<text x="215.1" y="95.9">13</text>
<text x="159" y="97.2">OK_PROG</text>
<text x="200.5" y="97.2">VBAT_OK</text>
<text x="1.9" y="106.4">B</text>
<text x="154.2" y="106">5</text>
<text x="159" y="107.3">*EN</text>
<text x="173.2" y="107.3" transform="rotate(-90 173.2 107.3)">VSS</text>
<text x="178.3" y="107.3" transform="rotate(-90 178.3 107.3)">VSS</text>
<text x="183.4" y="107.3" transform="rotate(-90 183.4 107.3)">EPAD</text>
<text x="188.4" y="107.3" transform="rotate(-90 188.4 107.3)">NC</text>
<text x="193.5" y="107.3" transform="rotate(-90 193.5 107.3)">NC</text>
<text x="198.6" y="107.3" transform="rotate(-90 198.6 107.3)">NC</text>
<text x="389.9" y="106.4">B</text>
<text x="171.9" y="113.2" transform="rotate(-90 171.9 113.2)">15</text>
<text x="177" y="112" transform="rotate(-90 177 112)">1</text>
<text x="182.1" y="113.2" transform="rotate(-90 182.1 113.2)">21</text>
<text x="187.2" y="113.3" transform="rotate(-90 187.2 113.3)">17</text>
<text x="192.2" y="113.3" transform="rotate(-90 192.2 113.3)">16</text>
<text x="197.3" y="112.1" transform="rotate(-90 197.3 112.1)">6</text>
<text x="1.8" y="176.7">C</text>
<text x="389.8" y="176.7">C</text>
<text x="55.2" y="187.2">4</text>
<text x="65.4" y="187.2">3</text>
<text x="222.6" y="189.8">4</text>
<text x="232.8" y="189.8">3</text>
<text x="55.5" y="194.8">1</text>
<text x="65.4" y="194.8">2</text>
<text x="222.8" y="197.4">1</text>
<text x="232.8" y="197.4">2</text>
<text x="55.5" y="202.5">1</text>
<text x="65.4" y="202.5">2</text>
<text x="98.4" y="202.5">7</text>
<text x="103.2" y="203.7">D1</text>
<text x="122.3" y="203.7">D2</text>
<text x="128.8" y="202.5">5</text>
<text x="146.5" y="202.5">4</text>
<text x="156.7" y="202.5">3</text>
<text x="98.4" y="205">8</text>
<text x="103.2" y="206.3">D1</text>
<text x="122.3" y="206.3">D2</text>
<text x="128.8" y="205">6</text>
<text x="222.8" y="205">1</text>
<text x="232.8" y="205">2</text>
<text x="278.6" y="205">1</text>
<text x="283.3" y="206.3">SW</text>
<text x="293.7" y="206.3">VOUT</text>
<text x="303.8" y="205">4</text>
<text x="321.5" y="205">4</text>
<text x="331.7" y="205">3</text>
<text x="98.3" y="212.6">4</text>
<text x="98.4" y="210.1">2</text>
<text x="103.2" y="211.3">G1</text>
<text x="103.2" y="213.9">G2</text>
<text x="122.7" y="213.9">S2</text>
<text x="122.9" y="211.3">S1</text>
<text x="128.8" y="210.1">1</text>
<text x="128.8" y="212.6">3</text>
<text x="278.4" y="215.1">5</text>
<text x="278.5" y="212.6">3</text>
<text x="283.3" y="213.9">NC</text>
<text x="303.8" y="215.1">2</text>
<text x="283.3" y="216.4">NC</text>
<text x="295.1" y="216.4">GND</text>
<text x="98.4" y="227.8">7</text>
<text x="128.8" y="227.8">5</text>
<text x="98.4" y="230.4">8</text>
<text x="103.2" y="229.1">D1</text>
<text x="103.2" y="231.6">D1</text>
<text x="122.3" y="229.1">D2</text>
<text x="122.3" y="231.6">D2</text>
<text x="128.8" y="230.4">6</text>
<text x="98.3" y="238">4</text>
<text x="98.4" y="235.4">2</text>
<text x="103.2" y="236.7">G1</text>
<text x="103.2" y="239.2">G2</text>
<text x="122.7" y="239.2">S2</text>
<text x="122.9" y="236.7">S1</text>
<text x="128.8" y="235.4">1</text>
<text x="128.8" y="238">3</text>
<text x="1.8" y="247.2">D</text>
<text x="389.8" y="247.2">D</text>
<text x="23.7" y="279.8">1</text>
<text x="72.6" y="279.8">2</text>
<text x="121.9" y="279.8">3</text>
<text x="170.9" y="279.8">4</text>
<text x="220.1" y="279.8">5</text>
<text x="269.2" y="279.8">6</text>
<text x="318.3" y="279.8">7</text>
<text x="367.5" y="279.8">8</text>
</g>
<g font-size="2.3" fill="#000080">
<text x="318.3" y="45.2">VSTOR</text>
<text x="183.9" y="52.8">U1</text>
<text x="61.4" y="55.3">VIN</text>
<text x="126.8" y="57.8">L1</text>
<text x="131.9" y="57.8">22µH</text>
<text x="72.3" y="64.2">X1</text>
<text x="261.2" y="66.7">VSEC</text>
<text x="253.3" y="76.1">2F</text>
<text x="253.3" y="73.6">B1</text>
<text x="274.1" y="74.1">B2</text>
<text x="274.1" y="76.6">2x AAA</text>
<text x="288.8" y="77.9">100nF</text>
<text x="288.8" y="75.4">C4</text>
<text x="309.1" y="77.9">4.7µF</text>
<text x="309.1" y="75.4">C5</text>
<text x="324.4" y="77.9">10nF</text>
<text x="324.4" y="75.4">C6</text>
<text x="67.2" y="78.1">S1</text>
<text x="86" y="83">4.7µF</text>
<text x="86" y="80.4">C1</text>
<text x="101.2" y="83">100nF</text>
<text x="101.2" y="80.4">C2</text>
<text x="121.5" y="83">10nF</text>
<text x="121.5" y="80.4">C3</text>
<text x="47.4" y="92.1">GND1</text>
<text x="332.2" y="92.1">GND2</text>
<text x="100.2" y="118.7">3.3M</text>
<text x="100.2" y="116.2">R5</text>
<text x="64.7" y="131.4">R2</text>
<text x="100.2" y="131.4">R4</text>
<text x="64.7" y="134">5.1M</text>
<text x="100.2" y="134">3.6M</text>
<text x="64.7" y="149.2">8.2M</text>
<text x="64.7" y="146.6">R1</text>
<text x="100.2" y="149.2">5.1M</text>
<text x="100.2" y="146.6">R3</text>
<text x="214.7" y="182.2">VMUL</text>
<text x="58.3" y="191">X3B</text>
<text x="225.7" y="193.6">X5B</text>
<text x="335" y="194.8">VCC</text>
<text x="58.3" y="198.6">X3A</text>
<text x="101.4" y="199.9">U2</text>
<text x="225.7" y="201.2">X5A</text>
<text x="258.7" y="202.5">L2</text>
<text x="263.7" y="202.5">2.2µH</text>
<text x="281.5" y="202.5">U4</text>
<text x="58.3" y="206.3">X2A</text>
<text x="149.6" y="206.3">X2B</text>
<text x="225.7" y="208.8">X4A</text>
<text x="324.6" y="208.8">X4B</text>
<text x="253.3" y="214.9">C7</text>
<text x="319.3" y="214.9">C8</text>
<text x="101.4" y="217.7">DMP3085LSD-13</text>
<text x="253.3" y="217.4">4.7µF</text>
<text x="281.5" y="220.2">TPS613221ADBVT</text>
<text x="319.3" y="217.4">22µF</text>
<text x="101.4" y="225.3">U3</text>
<text x="101.4" y="243">DMP3085LSD-13</text>
<text x="223.4" y="268.1">Avenue Recordon 1</text>
<text x="223.2" y="270.4">1004Lausanne</text>
<text x="223.4" y="272.6">Switzerland</text>
</g>
<text font-size="2.3" fill="#00f" x="64.2" y="75.6">+</text>
<text font-size="2.3" fill="#f00" x="229.3" y="97.2">VBAT_OK</text>
<g font-size="2.2" fill="#800000">
<text x="330.2" y="56.6">VSTOR</text>
<text x="140.1" y="60.4">LBOOST</text>
<text x="143.6" y="65.5">VIN</text>
<text x="223.2" y="65.5">VSEC</text>
<text x="223.2" y="60.4">VPRI</text>
<text x="294.7" y="61.7">VPRI</text>
<text x="142.5" y="70.5">VREF</text>
<text x="138.1" y="81.9">VRDIV</text>
<text x="223.2" y="80.7">SEC_ON</text>
<text x="142.4" y="85.8">V_OV</text>
<text x="223.2" y="85.8">PRI_ON</text>
<text x="137.6" y="90.8">VOK_HYST</text>
<text x="137.7" y="95.9">VOK_PROG</text>
<text x="61.6" y="101">GND</text>
<text x="249.3" y="101">GND</text>
<text x="277.2" y="101">GND</text>
<text x="312.7" y="101">GND</text>
<text x="95.9" y="106">VRDIV</text>
<text x="60.4" y="121.3">VRDIV</text>
<text x="104" y="123.8">VOK_HYST</text>
<text x="170.7" y="131.4">GND</text>
<text x="68.5" y="139">V_OV</text>
<text x="104" y="139">VOK_PROG</text>
<text x="61.6" y="159.3">GND</text>
<text x="97.1" y="159.3">GND</text>
<text x="246.5" y="191">VCC</text>
<text x="36.8" y="203.7">VSTOR</text>
<text x="170.4" y="203.7">VMUL</text>
<text x="205.3" y="206.3">VMUL</text>
<text x="345.4" y="206.3">VCC</text>
<text x="79.2" y="210.1">SEC_ON</text>
<text x="249.3" y="227.8">GND</text>
<text x="307.6" y="227.8">GND</text>
<text x="78.6" y="229.1">VPRI</text>
<text x="79.2" y="235.4">PRI_ON</text>
</g>
<g font-size="2.1">
<text x="361.9" y="268.1">Nbfeuilles</text>
<text x="377.1" y="268.1">Feuillen°</text>
</g>
</svg>
